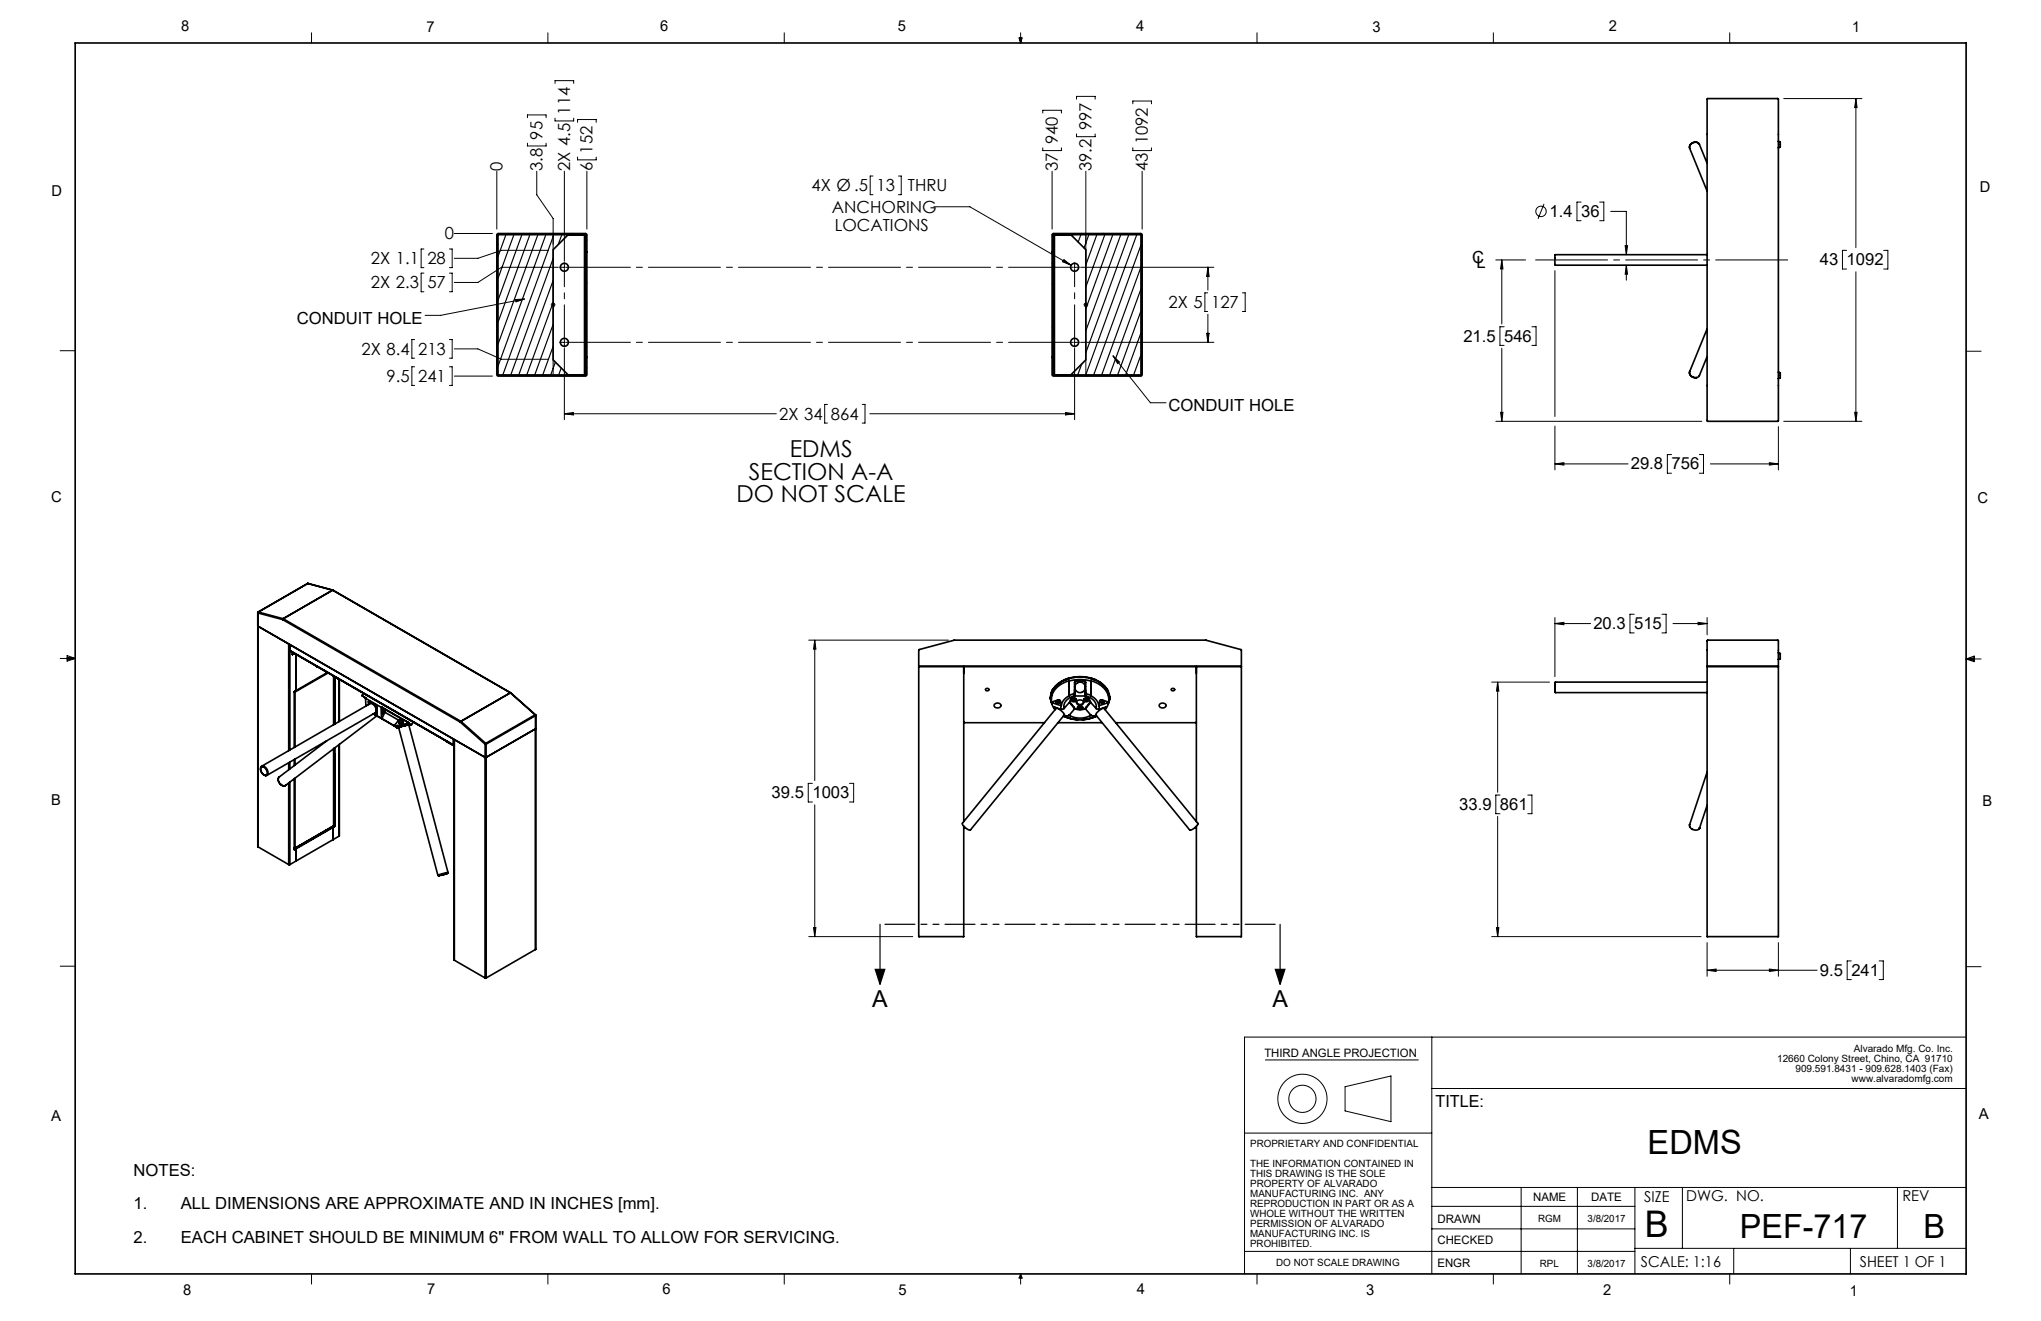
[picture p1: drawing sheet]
<svg xmlns="http://www.w3.org/2000/svg" width="432mm" height="279mm" viewBox="0 0 432 279" stroke-linecap="round" stroke-linejoin="round" font-family="sans-serif">
<g fill="none" stroke="#000" stroke-width=".21">
<path d="M65.9 6.9v2.2M115.9 6.9v2.2M117.4 17.6v-.5h4v.5M165.9 6.9v2.2M215.6 8h.6l-.3 1.1zM215.7 8l.2 1.1M215.9 6.9v2.2M216.1 8l-.2 1.1M265.9 6.9v2.2M315.9 6.9v2.2M365.9 6.9v2.2M105.1 36.2v12.3"/>
<path d="M111.6 24.9v-.6h3.9v.6M111.6 30.3v.6h3.9v-.6M113.6 36.2v5l3.4 5v33.1M117.4 25v.6h4v-.6M119.4 36.2v19.1M122.2 25.9v-.6h3.9v.6M122.2 33.2v.6h3.9v-.6M124.2 36.2v12.3M184.7 37.2h-.6v4h.6M190.1 37.2h.6v4h-.6M220.6 23.9v-.6h4v.6M220.6 31.3v.6h4v-.6"/>
<path d="M222.6 36.2v12.3M227.8 21v-.6h3.9v.6M227.8 28.3v.6h3.9v-.6M229.7 36.2v43.3M239.7 31.3v.6h3.9v-.6M239.7 22v-.6h3.9v.6M241.6 36.2v12.3M377.4 20.8h16.5M392.6 20.8l.3 2h-.5zM392.6 20.8v31.6M89.7 52.7h-.6v3.9h.6M89.7 57.8h-.6v3.9h.6"/>
<path d="M95.1 52.7h.6v3.9h-.6M95.1 57.8h.6v3.9h-.6M96.1 49.4h8.1M116.1 52.9h-10l-5 1.7h-5M118.1 56.5h-12l-5 3.2h-5M118.4 56.5h.7M119.2 56.5h.4M119.4 55.5v.7M119.4 56.4v.3M197.6 43.7h7.6l21.4 12.4M225.1 54.9l1.5 1.2-1.8-.7zM227.2 56.5h.3"/>
<path d="M227.3 55.5v.7M227.3 56.4v.3M227.7 56.5h.7M228.6 56.5h28.2M255.5 56.5l.3 1.9h-.5zM255.5 56.5v4.8M316.5 55h6.3M317.7 55v13.5M317.7 55l.3 1.9h-.5zM326.7 43.1l-1.3 3.2M329 57.2v30.9M334.5 42.7h-.9v4h.9"/>
<path d="M338.4 42.7h.9v4h-.9M340.8 44.7h3.3v9.2M343.8 52h.5l-.2 1.9zM344.1 56.1l.2 1.9h-.5zM344.1 56.1v3.2M390.7 53h-.9v3.9h.9M392.6 57.5v31.6M398.5 53h.9v3.9h-.9M12.7 74.2h3.2M87.7 71.8h-.6v4h.6M87.7 77.6h-.6v3.9h.6M95.1 71.8h.6v4h-.6"/>
<path d="M95.1 77.6h.6v3.9h-.6M96.1 73.8h5l5 2.2h10M96.1 79.5h8.1M109.1 63.4l1.9-.2-1.8 .7zM111 63.2l-17.8 3.5h-3.3M116.5 64.5h1M116.7 64.1l.7 .7M117.4 64.1l-.7 .7M118.4 72.4h.7M119.2 72.4h.4M119.4 72.2v.4M119.4 72.7v.7"/>
<path d="M119.4 73.7v15.1M227.2 72.4h.3M227.3 72.2v.4M227.3 72.7v.7M227.3 73.7v15.1M227.7 72.4h.7M228.6 72.4h28.2M229.2 64.5h1M229.4 64.1l.7 .7M230.1 64.1l-.7 .7M235.5 75.2l7.9 10h3.3M235.5 75.2l1.3 1.4-.4 .3z"/>
<path d="M255.3 70.5h.5l-.3 1.9zM255.5 61.9h-.6v4h.6M255.5 66.5v5.9M262.8 61.9h.6v4h-.6M317.7 73.6v15.5M318.2 69.1h-.9v4h.9M324.1 69.1h.9v4h-.9M416 74.3h3.1M119.4 87.5l1.9-.2v.5zM119.4 87.5h44.8M175.1 85.5h-.6v4h.6M182.4 85.5h.6v4h-.6"/>
<path d="M184 87.5h43.3M225.4 87.3l1.9 .2-1.9 .3zM316.5 89.1h43.5M317.5 87.2h.5l-.3 1.9zM329 98.1l1.9-.2v.5zM329 90.1v9.3M329 98.1h15.4M353.6 96.1h-.8v4h.8M359.5 96.1h.9v4h-.9M361.9 98.1h14.3M374.3 97.9l1.9 .2-1.9 .3zM376.2 90.2v9.2"/>
<path d="M377.4 89.1h16.5M392.4 87.2h.5l-.3 1.9zM12.7 139.3h3.2M14.2 139l1.7 .3M14.2 138.7l1.7 .6-1.7 .5zM15.9 139.3l-1.7 .2M171.1 135.4h29.6M172.4 135.4l.2 1.9h-.5zM172.4 135.4v29.7M329 131.9l1.9-.3v.5zM329 130.6v12.5M329 131.9h7.5"/>
<path d="M345.7 129.9h-.9v4h.9M351.6 129.9h.9v4h-.9M353.9 131.9h7.3M359.3 131.6l1.9 .3-1.9 .2zM361.2 130.6v3.7M416 139.4h3.1M416 139.4l1.7-.6v1.1zM416 139.4l1.7 .2M417.7 139.1l-1.7 .3M315.6 144.3h12.2M316.8 144.3l.3 1.9h-.5zM316.8 144.3v23.3"/>
<path d="M171.9 165.7h-.9v3.9h.9M172.4 170.2v27.9M179.7 165.7h.9v3.9h-.9M316.8 172.7v25.4M317.3 168.2h-.8v3.9h.8M323.2 168.2h.9v3.9h-.9M171.1 198.1h22M172.1 196.2h.5l-.2 1.9zM315.6 198.1h44.3M316.6 196.2h.5l-.3 1.9zM361.2 199.4v7.1M376.2 199.4v7.1"/>
<path d="M12.7 204.4h3.2M302.9 219.4v50M361.2 205.2h23.2M361.2 205.2l1.9-.2v.5zM374.3 205l1.9 .2-1.9 .3zM391.7 203.2h-.9v4h.9M397.6 203.2h.8v4h-.8M416 204.5h3.1M416 219.4h-152.7v50M263.3 239.7h39.6M267.7 224.2h32.4M284.6 229.9l9.7-2.3v9.6l-9.7-2.2z"/>
<path d="M302.9 230.2h113.1M302.9 251.2h113.1M302.9 259.9h43M302.9 255.2h43M321.8 251.2v18.2M333.7 251.2v18.2M345.9 251.2v18.2M355.9 251.2v12.8M401.4 251.2v12.8M65.9 269.4v2.2M115.9 269.4v2.2M165.9 269.4v2.2"/>
<path d="M215.9 269.4v2.2M215.9 269.4l.3 .9h-.6zM263.3 264.7h82.6M265.9 269.4v2.2M315.9 269.4v2.2M345.9 264h70.1M365.9 269.4v2.2M366.8 264v5.4M391.5 264v5.4"/>
<circle cx="326" cy="44.7" r="1.1"/>
<circle cx="275.5" cy="232.4" r="5.2"/>
<circle cx="275.5" cy="232.4" r="2.88"/>
</g>
<g fill="none" stroke="#000" stroke-width=".35">
<path d="M15.9 9.1h400.1v260.3h-400.1zM359.5 30.4a1.18 1.18 0 0 0-1.3-.2 1.18 1.18 0 0 0-.8 1.1M359.5 30.5a1.17 1.17 0 0 0-1.3-.3 1.17 1.17 0 0 0-.7 1.2l3.7 9M359.5 30.5l1.7 4M361.2 20.9l14.9-.1 .1 .2v68l-.1 .1h-14.8l-.1-.1zM376.2 31.2h.1M376.3 29.9h.1M376.3 29.9l.3 .1M376.6 31.1l-.3 .2M376.6 30h.1M376.6 31.1h.1M376.6 30v1.1"/>
<path d="M105.2 49.5l18.6-.1 .3 .1 .1 29.7-.2 .3h-18.5l-.3-.1zM123.7 49.6v29.7M123.9 53.3h.3M123.9 49.7h-18.5v29.6h18.5v-29.7l-3.7 .1-3.2 3.2v23.1l3.3 3.3M222.6 53.3h.2M222.7 49.5l18.6-.1 .3 .1v29.7l-.1 .3h-18.6l-.3-.1zM222.8 49.7h18.6v29.6h-18.6v-29.7l3.8 .1 3.1 3.2v23.1l-3.3 3.3M223.1 49.6v29.7M361.2 53.9h-32.1l-.1 .1v2l.1 .1h32.1M123.9 75.6h.3M123.9 79.2l-.1 .1M222.6 75.6h.2"/>
<path d="M222.8 79.2l.1 .1M357.5 78.6a1.17 1.17 0 0 0 .6 1.2 1.17 1.17 0 0 0 1.3-.2M357.5 78.6a1.16 1.16 0 0 0 1.5 1.3M361.2 69.6l-3.7 9M361.2 75.4l-1.7 4M376.3 78.7h.1M376.3 78.7l.3 .1M376.6 79.9l-.3 .2M376.6 78.9h.1M376.6 79.9h.1M376.6 78.9v1M376.2 80.1h.1"/>
<path d="M54.5 129.6l.1 49.5M54.5 132.4l48.1 27.8M54.5 129.6h.1M54.6 129.6v49.5M54.6 129.6l5.2 1.4M54.6 129.5l-.1 .1M54.6 129.5v.1M54.6 129.5h.1M54.6 129.5l5.3 1.4M59.8 131l37.6 21.7M59.9 130.9l-.1 .1M59.9 130.9h.1"/>
<path d="M59.9 130.9l37.6 21.7M61.1 136.2v22.6M61.3 136.3v22.3M61.3 137.6l.1 .1M61.3 137.6l34.6 19.9M61.4 137.7l34.7 20M61.9 137.9v.5l.4-.2M62.6 138.4v7.7M65.1 123.4l-10.5 6.1M65.1 123.4h.1M65.1 123.4l5.2 1.4M65.2 123.4h-.1"/>
<path d="M65.2 123.4l5.2 1.4M70.3 124.8h.1M70.3 124.8l-10.4 6.1M70.4 124.8l-10.5 6.1M70.4 124.8l37.6 21.7M70.4 124.8h.1M70.4 124.8h-.1M255.1 135.4h-53.2l-7.5 2v60.7h9.5v-23.3M255.1 135.4h.1M255.1 135.4l7.5 2.1v60.6h-9.5v-23.3M361.2 135.4h14.9l.1 .1v62.6h-15zM376.3 138.1h.1"/>
<path d="M376.3 138.1l.3 .1v1.1M376.6 139.3l-.4 .1M376.6 139.3h.1M62.2 146.4v11.7M62.2 146.4h.2M62.3 146.2l.1 .2M62.4 146.2h.1M62.4 146.2v.2M62.4 146.4h-.2M62.4 146.4v11.6M62.6 146.1l-.4 .3M66.7 140.8l.7 .3z"/>
<path d="M66.8 140.9l.4 .2zM69.2 156.7l-10.2 7.7M69.3 142.2l-6.7 3.9M69.4 142.3l-7 4.1M70.5 143l.9 .5zM70.5 143l-.1-.2 1.2 .8M70.6 143v10.3M70.6 158.4v16.3M70.6 143.1v10.2M70.6 158.3v16.3M70.7 159.4h.1M70.7 158.3v1.1"/>
<path d="M70.7 143.1v10.1M70.7 158.2v16.5M70.8 143.2v9.9M70.8 158.2v16.5M71.4 143.5l.2 .1M71.7 143.7v8.9M71.8 157.4l-.1 19.4M76.6 147.1l.3-.5-.2-.1 10.8 6.3-.1-.1-.3 .6M76.6 147.1l.8 .5-.1 .1M76.6 147.1l.8 .5M77.3 147.7l3.3 1.9M77.3 147.7l.1 1.6"/>
<path d="M77.9 148.4l.1 .1M77.9 148.4v.6M78 148.5v.5M78.1 148.5h.1M78.1 148.5v.5M78.1 148.4l-.1 .1M78.2 148.3l-.1 .2M78.2 148.3l1.2 .7M78.2 148.3h-.2l-.1 .1M78.2 148.3h.1M78.2 148.3l-.2 .2M78.3 148.4l-.2 .1"/>
<path d="M78.3 148.4l1.1 .7M78.3 148.4h.1M79 151l4.4 2.5M79.4 149.1l.2 .3M79.4 149l.3 .5M79.4 149h.1M79.4 149v.1M79.4 149l.3 .4M79.6 149.4h.1M79.6 151.3h.1M79.6 149.4v.5M79.6 150.5v.8"/>
<path d="M79.6 149.3v.1M79.6 149.4v1.9M79.7 149.4v2M79.7 149.4v.1M79.7 149.5v1.9M79.7 151.4h.1M79.7 151.4l-19.3 14.7M79.7 151.4l1 .6M80.6 149.6l.1 2.4M80.7 149.5l5.8 3.4M80.7 149.5l-.1 .1M80.7 149.5l.7 .5"/>
<path d="M80.7 152h.1M80.8 152l2.6 1.5M80.9 150.9h.1M81 150.3a.29 .29 0 0 1 .5 0 .29 .29 0 0 1-.2 .4 .3 .3 0 0 1-.5 .1 .3 .3 0 0 1 .1-.5zM81 150.3a.26 .26 0 0 1 .4 0 .26 .26 0 0 1-.1 .4l-.1 .1a.27 .27 0 0 1-.4-.1 .27 .27 0 0 1 .1-.3zM81 150.3a.24 .24 0 0 1 .4 .2 .24 .24 0 0 1-.3 .3 .24 .24 0 0 1-.3-.2 .24 .24 0 0 1 .2-.3zM81.1 150.8h-.2M81.1 150.2a.29 .29 0 0 1 .2 .4 .29 .29 0 0 1-.5 .1M81.1 150.8h.1M81.3 150.2v.2M81.3 150.2a.43 .43 0 0 0-.4 .2 .43 .43 0 0 0 .1 .5l.4-.4-.1-.3M81.4 150l3.8 2.2"/>
<path d="M81.4 150l.1 .3-.1 .3M81.4 150.6l2.9 1.7M81.4 150.6l-.6 1.4M83.4 153.5l.9 .5M83.5 153.6l.5 .3M84 153.9h.1M84 153.9l.2 .1M84.1 153.9h.1M84.2 154h.1M84.3 154h.1M84.3 152.3l-.9 1.2M84.4 154h-.1"/>
<path d="M84.6 153.1h.1M85 153.7l-.9 .2M85.2 152.2l-.5-.1-.4 .2M85.2 152.2l1.3 .7M86.2 153.3l-.5 .2M86.3 153.3h.1M86.3 153.3l-2.3 .6M86.4 153.3h-.1M86.4 152.9l.7 .4M86.4 152.9l-2.9 .7M86.5 152.9h-.1M86.5 153.4h.1"/>
<path d="M86.6 153.2l.1 .1-.2 .1M86.7 153.3h.2M86.7 153.3h-.4M86.7 153.3h.1M86.8 153.3l-.3 .1M87.1 153.3l-.2 .1M94.6 156.9l.4 .2M94.6 156.9h.1M94.6 156.9l-.1-.1 .7 .4-.2-.1M95.1 157.2l.1 .1M95.1 157.2l1 .5M95.2 157.2l.9 .5"/>
<path d="M95.2 157.2v.1M95.2 157.3l.9 .4M95.9 157.5l.2 .1zM95.9 156.3v1.2M96.1 156.4v46.7M97.4 152.7l5.2 4.7M97.5 152.6l-.1 .1M97.5 152.6h.1M97.5 152.6l5.3 4.6M102.6 157.4h.2M102.6 157.4v2.8M102.8 157.2l-.2 .2"/>
<path d="M102.8 157.2v.2M102.8 157.4v2.8M108 146.5h.1M108 146.5l-10.5 6.1M108 146.5l5.2 4.7M108.1 146.5h-.1M108.1 146.5l5.2 4.7M113.2 151.2l.1 .2M113.2 151.2l-10.4 6M113.3 151.2v.1M113.3 151.2h-.1M113.3 151.4v49.4"/>
<path d="M113.3 151.4l-10.5 6M113.3 151.3v49.5M113.3 154.1l-10.5 6.1M113.3 151.3v.1M194.4 141h68.2M203.9 152.7l.2 .2h16.9M203.9 141v32.8M210.5 148.9a.65 .65 0 0 1 .8-.2 .65 .65 0 0 1 .3 .9 .65 .65 0 0 1-.9 .1 .65 .65 0 0 1-.2-.8zM222.3 147.4l.2 1.1M222.3 147.2l.1 .8M222.4 146.6h.1M222.4 147.5v.5"/>
<path d="M222.4 146.5h.2M222.5 146.4h.1M222.5 148.6l-.3-1.1 .3 1.1M222.5 148.5l1.7-.5 .3 1.2M222.5 148.5v.1M222.5 148.6l.7 1.5M222.5 148.6l1.9 .6M222.5 146.2l.2 .1M222.5 148.8a3.9 3.9 0 0 1 2.5-4.9 7.7 7.7 0 0 1 9.1 1.7 3.3 3.3 0 0 1 .4 3.2M222.6 146.2h.1M222.6 146h.1M222.7 146.3h-.2h.1"/>
<path d="M222.7 146h.1M222.7 145.8v.2zM222.8 145.8l-.1 .2M222.8 145.8h.1M222.8 145.8v.2v-.2M222.8 145.8v.1v-.1M222.9 145.6v.2M222.9 145.8h-.1M223 149.5h.1M223.1 149.5l1.4 .6M223.1 149.5h.1M223.1 149.5l.2 .5"/>
<path d="M223.2 145.2v.2M223.4 149.8a2.35 2.35 0 0 1 1.8 1.4l-19.9 24.3a1.84 1.84 0 0 1-1.7-1.4zM223.6 148.3a.34 .34 0 0 1 .4-.2 .34 .34 0 0 1 .2 .3 .34 .34 0 0 1-.3 .3h-.4zM223.6 148.5v.2M223.6 148.3a.32 .32 0 0 1 .4-.2 .32 .32 0 0 1 .2 .4 .32 .32 0 0 1-.3 .2l-.1 .1a.23 .23 0 0 1-.3-.2 .23 .23 0 0 1 .1-.3zM223.6 148.3l.2-.1a.3 .3 0 0 1 .4 .1 .3 .3 0 0 1-.3 .4v.1a.27 .27 0 0 1-.5-.2 .27 .27 0 0 1 .2-.3zM223.6 148.4l.2-.1a.23 .23 0 0 1 .3 .1 .23 .23 0 0 1-.3 .3 .18 .18 0 0 1-.2-.1 .18 .18 0 0 1 0-.2zM223.8 152.9h9.4M223.9 148.2l.2 .1M224 144.6h-.2M224.1 144.5l-.2 .1M224.1 148.5a.28 .28 0 0 0-.4-.2 .28 .28 0 0 0 .1 .5"/>
<path d="M224.3 144.4l-.3 .1M224.4 149.2l.1 .8M224.5 150v.1M224.5 149.2h-.1M224.9 151.5l1.8 .5M225 144h-.3M225.1 149.8h.1M225.1 149.8l-.6 .3M225.3 143.8v.1M225.3 151.6l1.2 .4 1.5 .2M225.3 143.7h.1M225.5 143.7v.1"/>
<path d="M225.8 151.5v.1M225.8 151.6h.1M225.8 151.6l.9 .4M225.9 143.5v.1M226.1 143.5l-.1 .1M226.1 143.5h.1M226.2 144a4.4 4.4 0 0 0-3.7 4.5M226.2 144v3.2M226.2 144v.1M226.2 143.4l-.1 .1M226.2 144.1v3M226.2 144.1l2.1-.4 2.5 .4"/>
<path d="M226.2 145.1v.9zM226.2 151.3h.1M226.2 151.3l-.6 .2-.5-.2M226.2 147.1l1.1-.4v.5M226.2 147.2a2.83 2.83 0 0 0-1.7 2M226.2 147.1v.1M226.3 148.6h.1M226.3 148.6l1 1.3-1.1 1.4M226.3 143.5h.1M226.3 143.4l-.1 .1M226.3 143.4v.1M226.3 151.3a4.3 4.3 0 0 0 4.4 0"/>
<path d="M226.3 148.5l-1.2 1.4M226.3 148.5l1.2 1.4-.1 .1 1 .1 1.2-.1-.1-.1 1.2-1.3-1 1.3 1.1 1.4M226.4 143.4h-.1M226.4 148.5l-.1 .1M226.4 148.5h-.1M226.7 147.8a.54 .54 0 0 0 .5 .4 .54 .54 0 0 0 .5-.3M226.7 152l1.6 .3 2-.3M226.7 147.8a.48 .48 0 0 1 .8-.2 .48 .48 0 0 1 0 .8h-.5a.37 .37 0 0 1-.3-.2 .37 .37 0 0 1 0-.4zM226.9 147.8l.3-.2 .2 .2v.2h-.5zM227.2 147.8v.3M227.2 149.6h-.1M227.2 143.2h.1"/>
<path d="M227.3 147.2a2.45 2.45 0 0 0-2.2 2.6M227.3 147.2h.1M227.3 143.2v.1M227.3 146.6h.1M227.3 145.9h.1M227.3 145.2h.1M227.3 144.7h.1M227.3 144.4l.1 2.2M227.3 144.3v.1M227.4 146.6l-.1 .7a1.57 1.57 0 0 0-1 1.2M227.4 144.2h.1M227.4 147.7h-.4l.2 .1"/>
<path d="M227.4 145.5l.1 1.7h2.1v-1.7M227.4 144.3v1M227.4 147.7l-.2 .1M227.5 144.1l.2-.1h1.6l.2 .1M227.5 144.1h.1M227.5 144.1l-.2 .2M227.7 144h1.7l.3 .3M227.8 143.1v.1M227.8 144h.1M227.8 148.5a.82 .82 0 0 0 .7 .5 .82 .82 0 0 0 .7-.5M227.9 148.2a.67 .67 0 0 1 .9-.2 .67 .67 0 0 1 .3 .9 .67 .67 0 0 1-.9 .2 .67 .67 0 0 1-.3-.9zM228 149.5a.54 .54 0 0 0 .5 .3 .54 .54 0 0 0 .5-.3"/>
<path d="M228.1 149.4a.48 .48 0 0 1 .7-.1 .48 .48 0 0 1 0 .7h-.4a.37 .37 0 0 1-.4-.2 .37 .37 0 0 1 .1-.4zM228.5 149.5v.2M228.7 149.4h-.4l.2 .1M228.7 149.4l-.2 .1M228.8 149.4h-.6v.2l.3 .1M228.8 149.4v.2l-.3 .1M229.3 143.1v.1M229.3 144h.1M229.3 147.8a.54 .54 0 0 0 .5 .4 .54 .54 0 0 0 .5-.3M229.4 147.8a.48 .48 0 0 1 .7-.2 .48 .48 0 0 1 0 .8h-.4a.37 .37 0 0 1-.4-.2 .37 .37 0 0 1 .1-.4zM229.5 144.1h.1M229.6 147.8l.2-.2 .3 .2v.2h-.5z"/>
<path d="M229.6 144.2h.1M229.6 145.2h.1M229.6 145.9h.1M229.6 144.3v1M229.6 146.6h.1M229.7 144.3v.1M229.7 144.4v2.9a1.57 1.57 0 0 1 1 1.2M229.7 144.7h-.1M229.7 143.2v.1M229.7 147.2h.1M229.7 146.7v.5M229.7 147.2a2.45 2.45 0 0 1 2.2 2.6"/>
<path d="M229.7 146.7h.1M229.8 146.7l1 .4M229.8 143.2v.1M229.8 149.6h.1M229.8 147.8v.3M230 147.7h-.4l.2 .1M230.1 147.7l-.3 .1M230.6 148.5h.1M230.6 143.4h.1M230.7 143.5h.1M230.7 148.5l1.2 1.4M230.7 143.4v.1"/>
<path d="M230.8 143.4h-.1M230.8 151.3h.1M230.8 147.2a2.83 2.83 0 0 1 1.7 2M230.8 147.1v.1M230.8 151.3l.5 .2 .6-.2M230.8 145.1v.9zM230.8 144.1v3M230.8 144a4.4 4.4 0 0 1 3.7 4.5M230.8 144v3.2M230.8 144v.1M230.9 143.5l.1 .1M230.9 143.5h-.1"/>
<path d="M230.9 143.5h.1M231.1 143.5v.1M231.2 151.6l-.9 .4M231.2 151.6h.1M231.2 151.5v.1M231.5 143.7v.1M231.7 143.8h.1M231.7 151.6l-1.2 .4-1.5 .2M231.8 143.8v.1M231.9 149.8l.5 .3M231.9 149.8h.1M232.1 151.5l-1.8 .5"/>
<path d="M232.2 150.6l.8-.6 .6-.2 19.8 24.3a1.81 1.81 0 0 1-1.7 1.4l-19.9-24.3zM232.5 150.1h.1M232.5 149.2h.1M232.5 150v.1M232.6 149.2l-.1 .8M232.8 144.3l.1 .1M232.8 148.2a.43 .43 0 0 1 .6 .1 .43 .43 0 0 1 0 .5l-.5-.2zM232.9 148.2a.41 .41 0 0 1 .5 .1 .41 .41 0 0 1 0 .5l-.5-.3zM232.9 148.5a.28 .28 0 0 1 .4-.2 .28 .28 0 0 1-.1 .5M232.9 148.2a.38 .38 0 0 1 .5 .1 .38 .38 0 0 1-.1 .5l-.4-.3zM232.9 148.3l.2-.1a.27 .27 0 0 1 .4 .2 .27 .27 0 0 1-.2 .3 .27 .27 0 0 1-.4-.2zM233.1 148.2l-.2 .1"/>
<path d="M233.1 148.2h.1M233.4 148.5v.2M233.8 145.2v.2M233.9 149.5h.1M233.9 149.5l-.2 .5M233.9 149.5l-1.4 .6M234 149.5h-.1M234.1 145.8h.1M234.1 145.6v.3M234.2 146h.1M234.3 146v.2h.2M234.3 146h.1"/>
<path d="M234.5 148.6l-.7 1.5M234.5 148.6l-1.9 .6M234.5 148.5l-1.6-.5-.2 .2-.2 1M234.5 148.5v.1M234.6 147.3a4.2 4.2 0 0 0-3.3-3.6 7.7 7.7 0 0 0-8 1.6l-.7 1.1-.2 1M234.6 147.5v.5M234.7 147.2l-.1 .8M234.8 147.4l-.3 1.1M234.8 147.5l-.3 1.1M245.4 148.9a.65 .65 0 0 1 .9-.2 .65 .65 0 0 1 .2 .9 .65 .65 0 0 1-.8 .1 .65 .65 0 0 1-.3-.8zM253.1 152.7l-.2 .2h-16.9M253.1 141v32.8"/>
<path d="M329 144.4v1.9l.1 .2h32.1M361.2 144.3h-32.1l-.1 1.9M361.2 141h15M54.6 179.1l6.5 3.8M55.4 162.1l22.9-13.3a1.28 1.28 0 0 1 1.1 2l-22.9 13.2M55.4 162.1h-.1M55.4 162.1a1.24 1.24 0 0 0 .8 1.9M55.5 162.2h.2a1.21 1.21 0 0 1 .6 1.7l-.2 .1M55.5 162.2a.54 .54 0 0 0-.3 .9l.4 .6 .5 .3M55.6 162l-.1 .2M55.6 162a1.35 1.35 0 0 1 .9 2M55.6 162l-.2 .1"/>
<path d="M56.1 164h.1M56.5 164h-.3M56.5 164h-.1M59 164.4l-.1 .3v.4l.4 .8M59 164.4l-.1 .7 .5 .8M59.3 165.9l.6 .3 .5-.1M59.4 165.9l.5 .3 .5-.1M59.4 165.9h-.1M60.4 166.1h.1M61.1 161.3v1.5M61.1 165.6v17.3M61.3 161.2v1.4"/>
<path d="M61.3 165.4v17.5M62.2 179.7h.1M62.2 160.7v1.2M62.2 164.7v15M62.4 179.5h-.2M62.4 179.5h.1M62.4 179.4v.1M62.4 179.4h-.2M62.4 179.4h.1M62.4 160.6v1.2M62.4 164.6v14.8M62.5 179.4h.1"/>
<path d="M70.2 175l-8 4.6 .4-.1v2.6M70.4 175h.1M70.5 175h-.4M70.5 175l-8.2 4.7M70.5 175v2.6M70.5 177.6l-7.9 4.5M70.6 174.7h-.1M70.6 174.7l-.4 .2M70.6 174.7l-.1 .3M70.6 174.7h.1M70.6 174.7l-8.2 4.7M70.6 174.6v.1"/>
<path d="M70.6 174.6h.1M70.7 174.7l-8.5 4.8 .2-.1M70.7 174.8h.1M70.7 174.8h-.1M70.7 174.7v.1M70.7 174.7h.1M70.8 174.8l-.3 .2M70.8 174.7v.1M71.7 176.8l-1.2 .8M71.8 176.8h-.1M102.6 160.2h.2M102.9 160.2v46.6"/>
<path d="M204.2 175l-.3 .1M252.8 175l.3 .1M253.4 174.1h.1M357.5 174.9h.1M358 175.4h.1M359.5 175.2l-.6 .4-.9-.2M359.6 175.1l-.1 .1M359.6 175.1l-.1 .2M361.2 163.3l-3.7 11.1 .1 .6 .4 .4M361.2 170.3l-1.6 4.8M61.1 182.9h.2M62.6 182.1l-1.3 .8"/>
<path d="M92.6 185.1l.3 .1M94.6 184.7l-1.8 .5h.1M94.6 184.7h.1l-1.8 .5M94.6 184.6v.1M94.6 184.6l-2 .5M94.8 184.6l-.2 .2-1.2 .3M94.8 184.6l-8.3-31.3-1 .2-1.2 .4 8.3 31.2M94.8 184.6h-.2M96.1 203.1v-46.7l6.5 3.8v46.6M96.1 203.1l6.5 3.7M102.6 206.8h.3M113.3 200.8l-10.4 6"/>
<circle cx="119.4" cy="56.5" r=".84"/>
<circle cx="227.3" cy="56.5" r=".84"/>
<circle cx="119.4" cy="72.4" r=".84"/>
<circle cx="227.3" cy="72.4" r=".84"/>
<circle cx="84.8" cy="152.7" r=".44"/>
<circle cx="84.8" cy="152.7" r=".41"/>
<circle cx="84.8" cy="152.7" r=".31"/>
<circle cx="84.8" cy="152.7" r=".37"/>
<circle cx="208.9" cy="145.9" r=".33"/>
<circle cx="228.5" cy="145.4" r="1.11"/>
<circle cx="248.2" cy="145.9" r=".33"/>
</g>
<g fill="none" stroke="#000" stroke-width=".25">
<path d="M105.4 51.7l-.3 .2M105.4 56.1l-.3 .3M107 49.6l-1.6 4.6M107.6 49.4l-.2 .2M108.7 49.6l-3.3 9.3M110.4 49.6l-5 13.9M112.1 49.6l-6.7 18.6M112.1 49.4l-.2 .2M113.8 49.6l-8.4 23.2M115.5 49.6l-10.1 27.9M117 54.7l-8.9 24.6M117 59.3l-7.2 20"/>
<path d="M117.2 49.6l-10.8 29.7M118.9 49.6l-.8 2.1M121.1 49.4l-.2 .2M124.2 59.8l-.5 .5M124.2 50.8l-.5 .5M223.1 55.2l-.5 .5M223.1 59.7l-.5 .5M223.6 49.6h.1M225.3 49.6h.1M227 49.6l-.1 .4M228.7 49.6l-.6 1.6M228.9 49.4l-.3 .2"/>
<path d="M230.4 49.6l-1.1 2.8M232.1 49.6l-2.4 6.4M233.4 49.4l-.3 .2M233.7 49.6l-4 11.1M235.4 49.6l-5.7 15.7M237.1 49.6l-7.4 20.4M238.8 49.6l-9.1 25M240.5 49.6l-10.8 29.7M241.4 51.8l-10 27.5M241.4 56.5l-8.3 22.8M241.6 50.1l-.2 .2M241.6 54.6l-.2 .2"/>
<path d="M105.4 65.1l-.3 .3M105.4 78.6l-.3 .2M105.4 69.6l-.3 .3M109.1 79.3l-.2 .2M117 64l-5.6 15.3M117 68.6l-3.9 10.7M117 73.3l-2.2 6M117.5 76.6l-1 2.7M118.1 79.3l-.2 .2M118.7 77.8l-.5 1.5M122.6 79.3l-.2 .2M124.2 73.3l-.5 .5"/>
<path d="M124.2 64.3l-.5 .5M124.2 77.8l-.5 .5M223.1 68.6l-.5 .5M223.1 73.1l-.5 .5M225.9 79.3l-.3 .2M228.9 77l-.9 2.3M230.4 79.3l-.3 .2M239.4 79.3l-.3 .2M241.4 61.1l-6.6 18.2M241.4 65.8l-4.9 13.5M241.4 70.4l-3.3 8.9M241.4 75l-1.6 4.3"/>
<path d="M241.6 63.6l-.2 .2M241.6 77l-.2 .3M241.6 68l-.2 .3M186.2 195.5v12.7M270.8 195.5v12.7M185.2 205h2l-1 3.2zM269.8 205h2l-1 3.2z"/>
</g>
<path d="M119.4 72.1v-15.3M227.3 72.1v-15.3" fill="none" stroke="#000" stroke-width=".21" stroke-dasharray="15.2 1.3 1.3 1.3" stroke-dashoffset="7.6"/>
<path d="M119.7 56.5h107.3M119.7 72.4h107.3" fill="none" stroke="#000" stroke-width=".21" stroke-dasharray="15.2 1.3 1.3 1.3" stroke-dashoffset="1.6"/>
<path d="M119.4 87.5l1.9 .3v-.5zM225.4 87.3v.5l1.9-.3zM255.5 56.5l-.2 1.9h.5zM255.3 70.5l.2 1.9 .3-1.9zM225.1 54.9l-.3 .5 1.8 .7z" fill-rule="evenodd" fill="#000"/>
<path d="M379.1 55h-55.1" fill="none" stroke="#000" stroke-width=".21" stroke-dasharray="15.2 1.3 1.3 1.3" stroke-dashoffset="-.8"/>
<path d="M270.8 195.5h-84.6" fill="none" stroke="#000" stroke-width=".25" stroke-dasharray="6.3 1.3 1.3 1.3 1.3 1.3" stroke-dashoffset="-1"/>
<g fill="#000">
<path d="M109.1 63.4l1.9-.2-1.8 .7zM235.5 75.2l1.3 1.4-.4 .3z"/>
<path d="M269.8 205h2l-1 3.2zM185.2 205h2l-1 3.2z"/>
<path d="M361.2 205.2l1.9-.2v.5zM374.3 205l1.9 .2-1.9 .3zM316.6 196.2h.5l-.3 1.9zM316.8 144.3l.3 1.9h-.5zM359.3 131.6l1.9 .3-1.9 .2zM329 131.9l1.9-.3v.5zM172.1 196.2h.5l-.2 1.9zM172.4 135.4l.2 1.9h-.5zM317.7 55l.3 1.9h-.5zM317.5 87.2h.5l-.3 1.9zM343.8 52h.5l-.2 1.9zM344.1 56.1l.2 1.9h-.5zM374.3 97.9l1.9 .2-1.9 .3zM329 98.1l1.9-.2v.5zM392.4 87.2h.5l-.3 1.9zM392.6 20.8l.3 2h-.5z"/>
</g>
<text font-size="7.8" x="348" y="261.7">B</text>
<g font-size="7.1">
<text x="348.6" y="244.1">EDMS</text>
<text x="368.1" y="261.9">PEF-717</text>
<text x="407" y="261.9">B</text>
</g>
<g font-size="4.9">
<text x="158.4" y="101.4">SECTION A-A</text>
<text x="167.1" y="96.7">EDMS</text>
<text x="155.8" y="106.2">DO NOT SCALE</text>
<text x="184.5" y="213.1">A</text>
<text x="269.2" y="213.1">A</text>
</g>
<g font-size="3.5">
<text x="114.8" y="29.5" transform="rotate(-90 114.8 29.5)">95</text>
<text x="120.6" y="24.3" transform="rotate(-90 120.6 24.3)">114</text>
<text x="230.9" y="27.6" transform="rotate(-90 230.9 27.6)">997</text>
<text x="125.4" y="32.5" transform="rotate(-90 125.4 32.5)">152</text>
<text x="223.8" y="30.5" transform="rotate(-90 223.8 30.5)">940</text>
<text x="242.9" y="30.5" transform="rotate(-90 242.9 30.5)">1092</text>
<text x="106.3" y="36.2" transform="rotate(-90 106.3 36.2)">0</text>
<text x="114.8" y="36.2" transform="rotate(-90 114.8 36.2)">3.8</text>
<text x="120.6" y="36.2" transform="rotate(-90 120.6 36.2)">2X 4.5</text>
<text x="125.4" y="36.2" transform="rotate(-90 125.4 36.2)">6</text>
<text x="171.7" y="40.4">4X Ø .5</text>
<text x="185.4" y="40.4">13</text>
<text x="192.1" y="40.4">THRU</text>
<text x="223.8" y="36.2" transform="rotate(-90 223.8 36.2)">37</text>
<text x="230.9" y="36.2" transform="rotate(-90 230.9 36.2)">39.2</text>
<text x="242.9" y="36.2" transform="rotate(-90 242.9 36.2)">43</text>
<text x="176" y="45">ANCHORING</text>
<text x="327.8" y="45.9">1.4</text>
<text x="334.5" y="45.9">36</text>
<text x="94.1" y="50.6">0</text>
<text x="176.6" y="48.9">LOCATIONS</text>
<text x="78.5" y="55.9">2X 1.1</text>
<text x="90.4" y="55.9">28</text>
<text x="311.4" y="55.7">C</text>
<text x="312.4" y="56.6">L</text>
<text x="385" y="56.1">43</text>
<text x="390.7" y="56.1">1092</text>
<text x="78.5" y="61">2X 2.3</text>
<text x="90.4" y="61">57</text>
<text x="247.2" y="65.1">2X 5</text>
<text x="256.2" y="65.1">127</text>
<text x="62.8" y="68.5">CONDUIT HOLE</text>
<text x="76.5" y="75">2X 8.4</text>
<text x="88.5" y="75">213</text>
<text x="309.6" y="72.3">21.5</text>
<text x="318.2" y="72.3">546</text>
<text x="81.8" y="80.8">9.5</text>
<text x="88.5" y="80.8">241</text>
<text x="164.8" y="88.7">2X 34</text>
<text x="175.8" y="88.7">864</text>
<text x="247.2" y="87">CONDUIT HOLE</text>
<text x="345" y="99.3">29.8</text>
<text x="353.6" y="99.3">756</text>
<text x="337.1" y="133.1">20.3</text>
<text x="345.7" y="133.1">515</text>
<text x="163.3" y="168.8">39.5</text>
<text x="171.9" y="168.8">1003</text>
<text x="308.7" y="171.3">33.9</text>
<text x="317.3" y="171.3">861</text>
<text x="385" y="206.4">9.5</text>
<text x="391.7" y="206.4">241</text>
<text x="303.7" y="234.1">TITLE:</text>
<text x="28.3" y="248.7">NOTES:</text>
<text x="28.3" y="255.8">1.</text>
<text x="38.3" y="255.8">ALL DIMENSIONS ARE APPROXIMATE AND IN INCHES [mm].</text>
<text x="28.3" y="262.8">2.</text>
<text x="38.3" y="262.8">EACH CABINET SHOULD BE MINIMUM 6&quot; FROM WALL TO ALLOW FOR SERVICING.</text>
</g>
<g font-size="3.2">
<text x="38.3" y="6.6">8</text>
<text x="90.2" y="6.7">7</text>
<text x="139.7" y="6.5">6</text>
<text x="190" y="6.5">5</text>
<text x="240.4" y="6.5">4</text>
<text x="290.4" y="6.7">3</text>
<text x="340.4" y="6.5">2</text>
<text x="391.9" y="6.7">1</text>
<text x="10.9" y="41.5">D</text>
<text x="418.9" y="40.7">D</text>
<text x="10.9" y="106.2">C</text>
<text x="418.4" y="106.4">C</text>
<text x="10.8" y="170.2">B</text>
<text x="419.4" y="170.5">B</text>
<text x="10.8" y="237.2">A</text>
<text x="418.6" y="236.7">A</text>
<text x="347.8" y="254.3">SIZE</text>
<text x="356.7" y="254">DWG. NO.</text>
<text x="402.5" y="254.1">REV</text>
<text x="347.2" y="268.1">SCALE: 1:16</text>
<text x="393.5" y="268.1">SHEET 1 OF 1</text>
<text x="38.8" y="273.8">8</text>
<text x="90.4" y="273.8">7</text>
<text x="140.2" y="273.8">6</text>
<text x="190.1" y="273.9">5</text>
<text x="240.5" y="273.8">4</text>
<text x="289" y="273.8">3</text>
<text x="339.1" y="273.8">2</text>
<text x="391.4" y="274.1">1</text>
</g>
<g font-size="2.5">
<text x="267.5" y="223.6">THIRD ANGLE PROJECTION</text>
<text x="324.3" y="254.1">NAME</text>
<text x="336.6" y="254.1">DATE</text>
<text x="304.1" y="258.6">DRAWN</text>
<text x="304.1" y="263.1">CHECKED</text>
<text x="304.1" y="268">ENGR</text>
</g>
<g font-size="2.1">
<text x="376" y="224.7">12660 Colony Street, Chino, CA 91710</text>
<text x="379.9" y="226.8">909.591.8431 - 909.628.1403 (Fax)</text>
<text x="392.2" y="222.6">Alvarado Mfg. Co. Inc.</text>
<text x="391.7" y="228.9">www.alvaradomfg.com</text>
<text x="264.5" y="242.5">PROPRIETARY AND CONFIDENTIAL</text>
<text x="264.5" y="246.7">THE INFORMATION CONTAINED IN</text>
<text x="264.5" y="248.8">THIS DRAWING IS THE SOLE</text>
<text x="264.5" y="251">PROPERTY OF ALVARADO</text>
<text x="264.5" y="253.1">MANUFACTURING INC. ANY</text>
<text x="264.5" y="255.2">REPRODUCTION IN PART OR AS A</text>
<text x="264.5" y="257.3">WHOLE WITHOUT THE WRITTEN</text>
<text x="264.5" y="259.4">PERMISSION OF ALVARADO</text>
<text x="264.5" y="261.5">MANUFACTURING INC. IS</text>
<text x="264.5" y="263.7">PROHIBITED.</text>
<text x="325.4" y="258.5">RGM</text>
<text x="335.9" y="258.5">3/8/2017</text>
<text x="270" y="267.7">DO NOT SCALE DRAWING</text>
<text x="325.8" y="267.9">RPL</text>
<text x="335.9" y="267.9">3/8/2017</text>
</g>
</svg>
